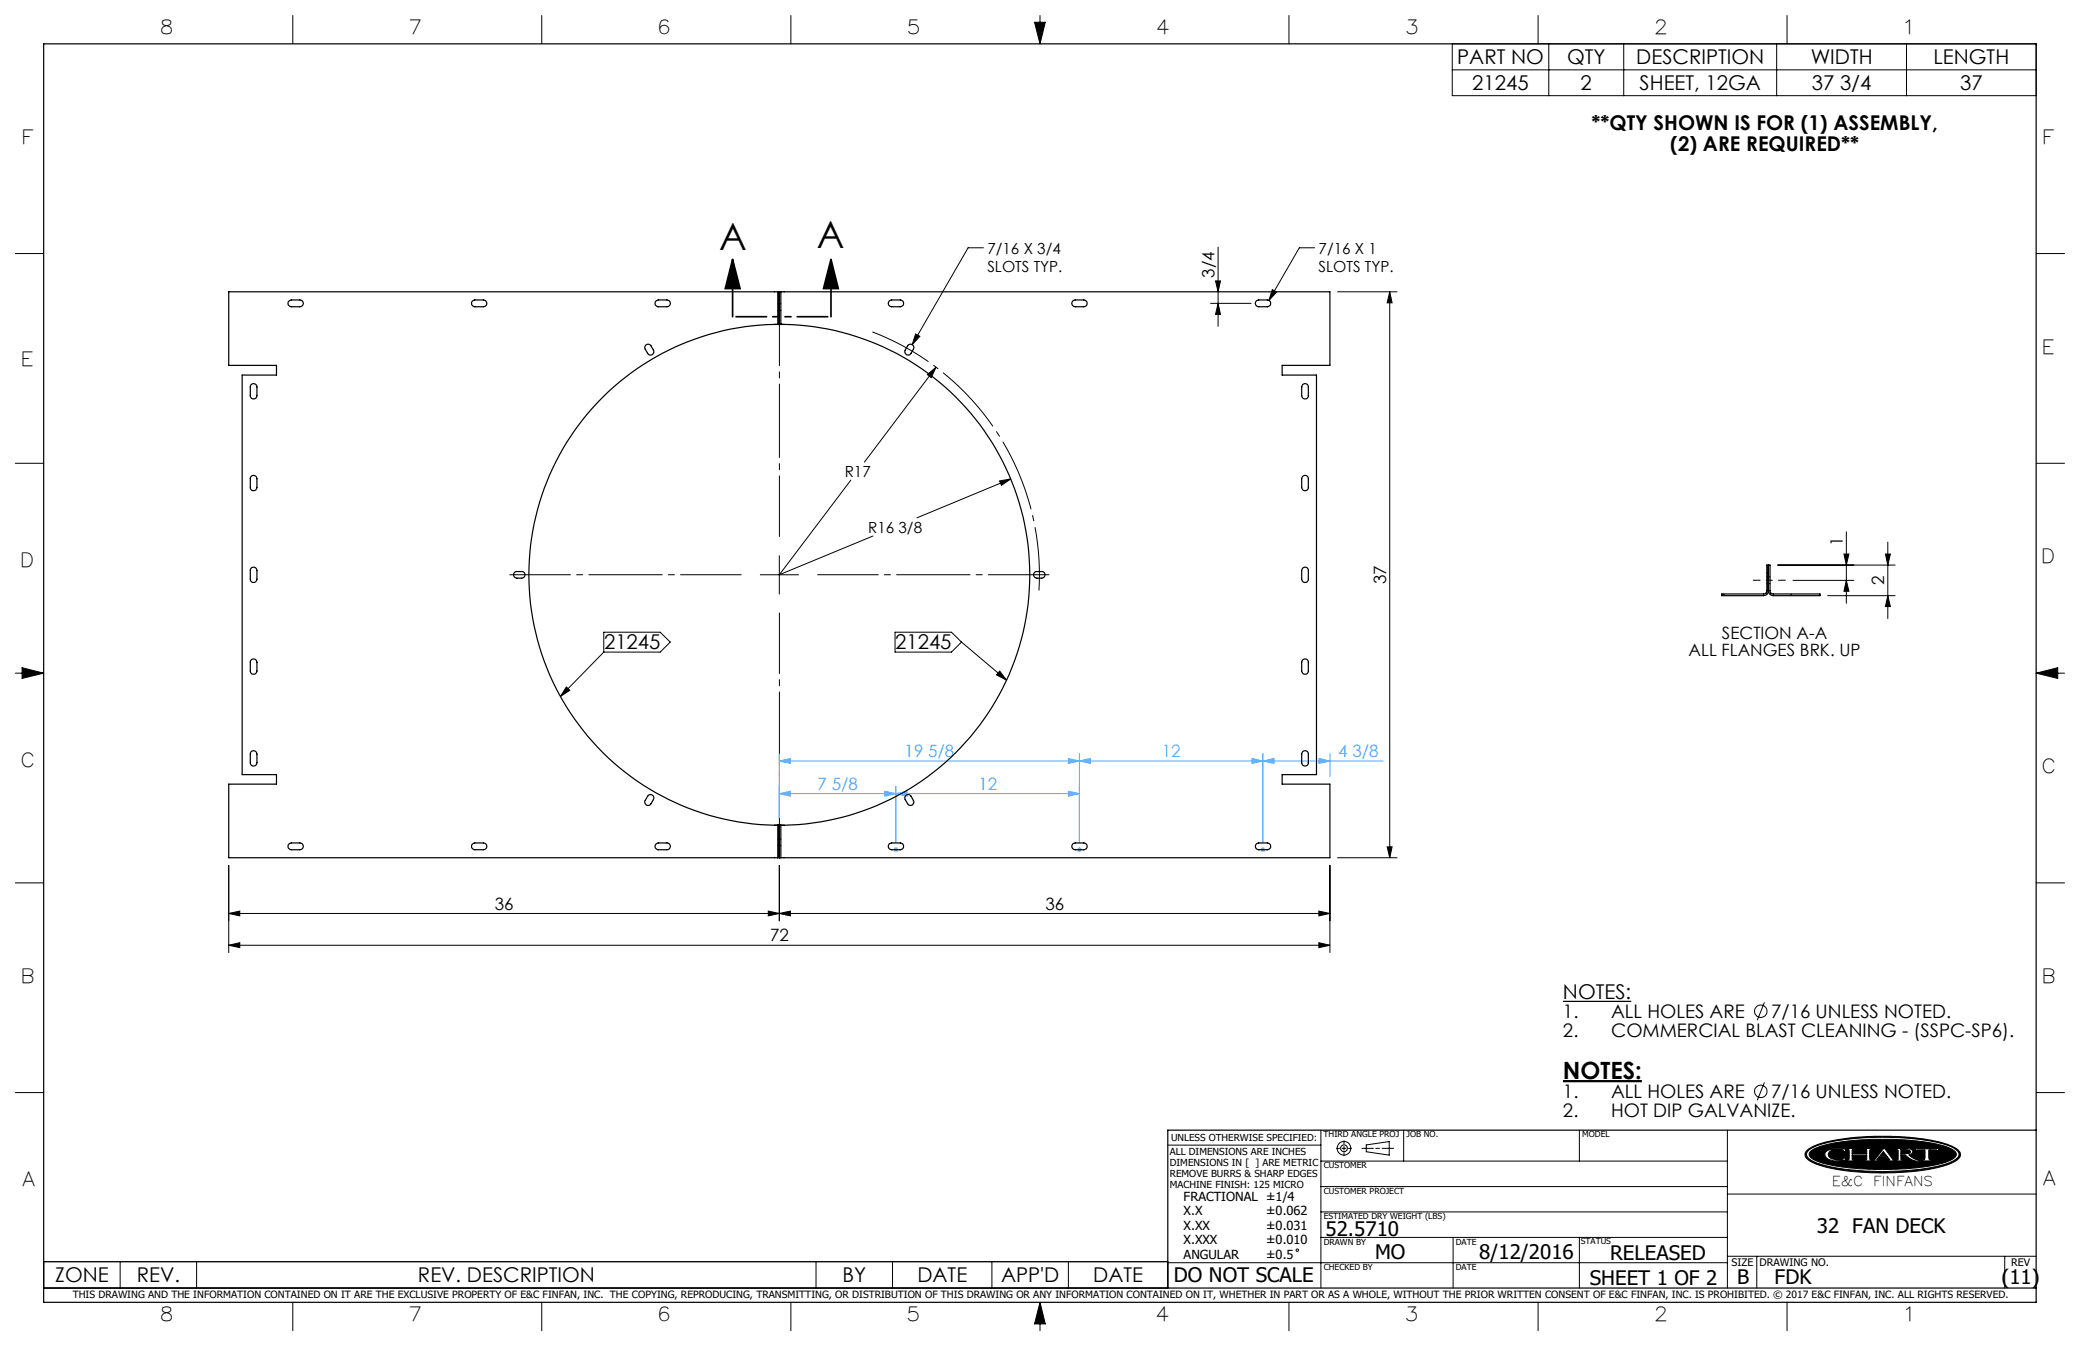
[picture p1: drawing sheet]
<svg xmlns="http://www.w3.org/2000/svg" width="432mm" height="279mm" viewBox="0 0 432 279" stroke-linecap="round" stroke-linejoin="round" font-family="sans-serif">
<g fill="none" stroke="#000" stroke-width=".21">
<path d="M60.8 3.2v5.9M112.5 3.2v5.9M164.2 3.2v5.9M214.8 4.6h2.2l-1.1 4.5zM215.9 3.2v5.9M267.6 3.2v5.9M301.5 9.1h121.2v10.8h-121.2zM301.5 14.5h121.2M319.3 3.2v5.9M321.5 9.1v10.8M337.1 9.1v10.8M368.8 9.1v10.8"/>
<path d="M371 3.2v5.9M395.8 9.1v10.8M3.2 52.6h5.9M204.2 51.4h-3.2l-11.6 20.1M252.3 58.3h1.1l-.5 2.3zM252.9 51.3v16.4M272.9 51.4h-3.2l-6.3 11M422.7 52.6h5.9M190.1 69.3l.9 .5-1.6 1.7zM192.5 77.8l1.8-1.6-1 2.2zM194.3 76.2l-14.8 19.7M251.3 63h8.4"/>
<path d="M252.9 63l.5 2.3h-1.1zM264.1 60.1l.9 .5-1.6 1.8zM277.7 60.6h12.3M288.5 60.6v117.4M288.5 60.6l.5 2.3h-1zM3.2 96.2h5.9M176.6 99.7l-14.8 19.6 19.4-8M207.5 99.8l2.3-.4-1.9 1.4zM209.8 99.4l-19.4 8.1M422.7 96.2h5.9M157.8 119.3h8M161.8 115.4v7.9"/>
<path d="M369 117.3h24.4M382.8 115h1l-.5 2.3zM383.3 110.4v14.8M391.4 115h1l-.5 2.3zM391.9 112.5v15.9M3.2 139.7h5.9M4.6 138.6l4.5 1.1-4.5 1.1zM125.3 131.2h11.8l2 2.1-2 2.1h-11.8zM125.3 135.4l-9 9.2M185.8 131.2h11.7l2.1 2.1-2.1 2.1h-11.7zM199.6 133.3l9.4 7.9M207.5 139.3l1.5 1.9-2.1-1.1z"/>
<path d="M372.2 120.5h12.6M379.4 123.6h14M383.3 120.5l.5 2.2h-1zM391.9 123.6l.5 2.3h-1zM422.7 139.7h5.9M422.7 139.7l4.5-1.1v2.2zM117.6 142.6l.7 .7-2 1.3zM47.5 179.6v18.1M161.8 179.6v11.5M276.1 179.6v18.1M277.7 178h12.3M288 175.8h1l-.5 2.2z"/>
<path d="M3.2 183.3h5.9M47.5 189.6l2.3-.5v1zM47.5 196.2l2.3-.5v1zM47.5 189.6h228.6M47.5 196.2h228.6M159.5 189.1l2.3 .5-2.3 .5zM161.8 189.6l2.3-.5v1zM273.8 189.1l2.3 .5-2.3 .5zM273.8 195.7l2.3 .5-2.3 .5zM422.7 183.3h5.9M366.3 208.1l-1.5 3.7M3.2 226.8h5.9"/>
<path d="M242.4 237.7h31.8M274.2 234.6v32.8M277.4 238.4h.7M278.6 238.4h.8M279 236.8v.7M279 238v.8M279 239.3v.6M279.9 238.4h.7M282.7 238.4h2.4M283.6 237.7l4.8-.7v2.8l-4.8-.7zM285.6 238.4h.8M286.9 238.4h2.4"/>
<path d="M291.4 234.6v6.4M327.9 234.6v6.4M358.6 234.6v32.8M366.3 224.7l-1.5 3.7M375.3 238.7a16.2 16.2 0 0 1 7.4-2.3 55.4 55.4 0 0 1 21.3 1.1l1.4 .6a1.73 1.73 0 0 1 1.5 2 7.1 7.1 0 0 1-4.3 2.2 56 56 0 0 1-24.6-.3 5 5 0 0 1-3.2-2l-.1-.1a1.17 1.17 0 0 1 .6-1.2zM375.4 238.9a12.8 12.8 0 0 1 6.4-2.2 59.4 59.4 0 0 1 21.7 .8 4.5 4.5 0 0 1 3.1 1.9 1.7 1.7 0 0 1-1.3 1.7 34.9 34.9 0 0 1-12.8 2l-2.2 .1a39.2 39.2 0 0 1-13.6-2l-.7-.3a1.2 1.2 0 0 1-.6-2zM375.8 239a15.4 15.4 0 0 1 7.6-2.1l3.6-.3 3.3-.1a44.5 44.5 0 0 1 14.2 1.7l.8 .4a1.03 1.03 0 0 1 .8 1 1.03 1.03 0 0 1-.8 1 25.5 25.5 0 0 1-9.5 2l-7.7 .1a33.6 33.6 0 0 1-11.3-1.9l-.8-.5a.79 .79 0 0 1-.2-1.3zM379 239.1a5 5 0 0 1 3.5-.6h.7v.2l-.2 .4-.6-.4a3.1 3.1 0 0 0-2.7 .4l-.2 .5 .2 .5a3.1 3.1 0 0 0 2.8 .5l.4-.3h.3l-.2 .5-.7 .1a3.6 3.6 0 0 1-3.3-.8l-.2-.6zM383.5 238.4h1.6v.2l-.6 .1v.8h3v-.8l-.5-.1v-.2h1.5v.2l-.3 .1-.1 .4 .1 1.5v.1l.3 .1v.2h-1.5v-.2h.4l.1-.2v-.8h-3v.8l.6 .2v.2h-1.6v-.2l.3-.1 .1-.1v-1.5v-.4l-.4-.1zM391 239l.6 .9h-1.3zM391 238.4h.3l1.7 2.3 .5 .1v.2h-1.6v-.2l.4-.1-.5-.6h-1.7l-.5 .7h.6v.2h-1.5v-.2l.5-.1zM393.6 238.4h2.3l.9 .2 .3 .4-.2 .5-.7 .2 1.2 .9 1.1 .2v.2a4.2 4.2 0 0 1-2.9-1.1l-1-.1v.9l.6 .1v.2h-1.6v-.2h.3l.2-.2v-1.8l-.5-.2z"/>
<path d="M394.6 238.6l1.8 .2 .2 .3-.2 .3-1.8 .1zM397.9 238.3l1 .2 3.7-.1-.3 .5h-.2l-.1-.2h-1.6l.1 1.9 .6 .2v.2h-2.2v-.2l.7-.2v-1.8l-1.6-.1-.2 .2h-.3zM402.1 238.9h.1M422.7 226.8h5.9M274.2 256.9h84.4M274.2 251.6h84.4M274.2 246.3h84.4M274.2 241h84.4M301.7 256.9v10.5M327.9 256.9v10.5M358.6 247.9h64.1M9.1 261.9h233.3v5.5h-233.3z"/>
<path d="M24.9 261.9v5.5M40.8 261.9v5.5M60.8 270.3v5.9M112.5 270.3v5.9M164.2 270.3v5.9M169.4 261.9v5.5M185.3 261.9v5.5M205.9 261.9v5.5M215.9 270.3v5.9M215.9 270.3l1.1 4.5h-2.2zM221.8 261.9v5.5M242.4 262.1h116.2"/>
<path d="M267.6 270.3v5.9M319.3 270.3v5.9M358.6 260.8h64.1M364.7 260.8v6.6M371 270.3v5.9M416.2 260.8v6.6"/>
<circle cx="365.5" cy="209.9" r="1.29"/>
<circle cx="279" cy="238.4" r=".71"/>
<circle cx="279" cy="238.4" r="1.41"/>
<circle cx="365.5" cy="226.6" r="1.29"/>
<circle cx="269.3" cy="259.5" r=".25"/>
</g>
<path d="M9.1 9.1h413.6v261.2h-413.6zM422.7 234.6h-180.3v32.8M9.1 267.4h413.6" fill="none" stroke="#000" stroke-width=".25"/>
<g fill="#000">
<path d="M383.5 238.4v.2h.3l.1 .2v1.8l-.1 .1-.3 .1v.2h1.6v-.2l-.6-.2v-.8h3v.9l-.5 .1v.2h1.5v-.2l-.3-.1-.1-.2v-1.6l.1-.3h.3v-.2h-1.5v.2l.5 .1v.8h-3v-.8l.6-.1v-.2zM391 238.4l-1.8 2.3-.5 .1v.2h1.5v-.2h-.6l.5-.7h1.7l.5 .6-.4 .1v.2h1.6v-.2l-.5-.1-1.7-2.3zM393.6 238.4v.2l.5 .2v1.8l-.2 .2h-.3v.2h1.6v-.2l-.6-.1v-.9l1.1 .1a3.2 3.2 0 0 0 2.8 1.1v-.2a3.4 3.4 0 0 1-2.3-1.1 .68 .68 0 0 0 .8-.2 .68 .68 0 0 0 0-.8l-.7-.3zM397.9 238.3l-.4 .6h.3l.2-.2 1.6 .1v1.8l-.2 .2h-.5v.2h2.2v-.2h-.5l-.2-.3v-1.7l1.6-.1 .1 .2h.2l.3-.5-4 .1zM375.8 239a14 14 0 0 1 6.9-2l6.1-.5h5l4.8 .4a16.3 16.3 0 0 1 7.2 2 .96 .96 0 0 1-.4 1.7 24.9 24.9 0 0 1-10.1 2l-6.5 .1-3.8-.2a21.2 21.2 0 0 1-8.8-2l-.4-.3-.2-.5zM379.1 239a1.04 1.04 0 0 0 .7 1.7 7 7 0 0 0 3.2 .1l.2-.5h-.3l-.5 .4a2.56 2.56 0 0 1-2.8-.8 1.28 1.28 0 0 1 1.4-1.3h.2a1.49 1.49 0 0 1 1.4 .2l.4 .3 .2-.6h-.6a4.7 4.7 0 0 0-3.5 .5zM375.3 238.7a19 19 0 0 1 8.8-2.5l4.1-.3h4.8a33.1 33.1 0 0 1 12.7 2.3l.2 .1a1.36 1.36 0 0 1 .9 2 9.1 9.1 0 0 1-5.1 2.2l-.4 .1a58.1 58.1 0 0 1-23.1-.6 5.6 5.6 0 0 1-3.4-1.9v-.8zM375.3 238.9a1.14 1.14 0 0 0 .6 1.9 24.5 24.5 0 0 0 9.8 2.2l4.1 .2 3.7-.1a33.7 33.7 0 0 0 11.9-2.1l.4-.2a1.19 1.19 0 0 0 .9-1.2 1.19 1.19 0 0 0-.9-1.1 21.6 21.6 0 0 0-8.8-2.1l-5.1-.3-4.7 .1a30.2 30.2 0 0 0-11.1 2.1z" fill-rule="evenodd"/>
<path d="M215.9 270.3l-1.1 4.5h2.2zM214.8 4.6h2.2l-1.1 4.5zM4.6 138.6l4.5 1.1-4.5 1.1zM422.7 139.7l4.5-1.1v2.2zM391 239l-.7 .9h1.3zM394.6 238.6v.9l1.7-.1a.38 .38 0 0 0 .3-.4 .38 .38 0 0 0-.5-.3z" fill-rule="evenodd"/>
</g>
<path d="M324.5 224.4h16.4" fill="none" stroke="#000" stroke-width=".46"/>
<path d="M324.5 207.9h14.1" fill="none" stroke="#000" stroke-width=".26"/>
<path d="M152.1 53.8l1.5 6.1h-3zM152.1 53.8v12M172.5 53.8l1.5 6.1h-3zM172.5 53.8v12" fill="none" stroke="#000" stroke-width=".35"/>
<path d="M215.7 122.6a54 54 0 0 0-34.6-53.7" fill="none" stroke="#000" stroke-width=".21" stroke-dasharray="15.2 1.3 1.3 1.3" stroke-dashoffset="2" stroke-linecap="butt"/>
<g fill="none" stroke="#53a9ff" stroke-width=".21">
<path d="M161.8 158l2.3-.6v1.1zM161.8 158h125.4M161.8 156.5v13.2M221.8 157.4l2.3 .6-2.3 .5zM224.1 158l2.3-.6v1.1zM224.1 156.5v18.3M259.9 157.4l2.3 .6-2.3 .5zM262.2 158l2.3-.6v1.1zM262.2 156.5v18.3M273.8 157.4l2.3 .6-2.3 .5zM276.1 156.5v4.7M161.8 164.7l2.3-.4v1z"/>
<path d="M161.8 164.7h62.3M183.7 164.3l2.3 .4-2.3 .6zM185.5 176.4h1M185.6 176l.7 .7M186 164.7l2.3-.4v1zM186 163.2v11.6M186 175.9v1M186.3 176l-.7 .7M221.8 164.3l2.3 .4-2.3 .6zM223.6 176.4h1M223.7 176l.7 .7M224.1 175.9v1"/>
<path d="M224.4 176l-.7 .7M261.7 176.4h1M261.8 176l.7 .7M262.2 175.9v1M262.5 176l-.7 .7"/>
</g>
<path d="M364 120.4h6.6" fill="none" stroke="#000" stroke-width=".21" stroke-dasharray="15.2 1.3 1.3 1.3" stroke-dashoffset="13.8"/>
<path d="M153.9 119.3h-48.1M161.8 111.4v-48.1M169.7 119.3h48.1M161.8 127.2v48.1" fill="none" stroke="#000" stroke-width=".21" stroke-dasharray="15.2 1.3 1.3 1.3" stroke-dashoffset="2.7"/>
<path d="M172.5 65.7h-20.4" fill="none" stroke="#000" stroke-width=".35" stroke-dasharray="6.3 1.3 1.3 1.3 1.3 1.3" stroke-dashoffset="-.7"/>
<g fill="#000">
<path d="M192.5 77.8l1.8-1.6-1 2.2z"/>
<path d="M172.5 53.8l1.5 6.1h-3zM152.1 53.8l1.5 6.1h-3z"/>
<path d="M207.5 139.3l1.5 1.9-2.1-1.1zM117.6 142.6l.7 .7-2 1.3z"/>
</g>
<g fill="#53a9ff">
<path d="M259.9 157.4l2.3 .6-2.3 .5zM224.1 158l2.3-.6v1.1zM221.8 157.4l2.3 .6-2.3 .5zM161.8 158l2.3-.6v1.1zM183.7 164.3l2.3 .4-2.3 .6zM161.8 164.7l2.3-.4v1z"/>
<path d="M262.2 158l2.3-.6v1.1zM273.8 157.4l2.3 .6-2.3 .5z"/>
<path d="M221.8 164.3l2.3 .4-2.3 .6zM186 164.7l2.3-.4v1z"/>
</g>
<g fill="#000">
<path d="M264.1 60.1l-.7 2.3 1.6-1.8zM207.5 99.8l.4 1 1.9-1.4zM190.1 69.3l-.7 2.2 1.6-1.7z"/>
<path d="M382.8 115h1l-.5 2.3zM383.3 120.5l.5 2.2h-1zM391.4 115h1l-.5 2.3zM391.9 123.6l.5 2.3h-1z"/>
<path d="M288 175.8h1l-.5 2.2zM288.5 60.6l.5 2.3h-1zM252.9 63l.5 2.3h-1.1zM252.3 58.3h1.1l-.5 2.3z"/>
<path d="M159.5 189.1l2.3 .5-2.3 .5zM47.5 189.6l2.3-.5v1z"/>
<path d="M161.8 189.6l2.3-.5v1zM273.8 189.1l2.3 .5-2.3 .5zM47.5 196.2l2.3-.5v1zM273.8 195.7l2.3 .5-2.3 .5z"/>
</g>
<g fill="none" stroke="#000" stroke-width=".25">
<path d="M52.1 79.8a.71 .71 0 0 1 .8-.1 .71 .71 0 0 1 .4 .6v1.8a.69 .69 0 0 1-.6 .7 .69 .69 0 0 1-.7-.7v-1.9zM60 62.5l.5-.2h1.8a.71 .71 0 0 1 .7 .7 .71 .71 0 0 1-.7 .7h-1.8a.69 .69 0 0 1-.7-.5 .69 .69 0 0 1 .2-.7zM98.1 62.5l.5-.2h1.8a.71 .71 0 0 1 .7 .7 .71 .71 0 0 1-.7 .7h-1.8a.69 .69 0 0 1-.7-.5 .69 .69 0 0 1 .2-.7zM134.1 71.6l.4-.2 .4 .1 .7 1.2a.69 .69 0 0 1-.2 .9 .69 .69 0 0 1-1-.3l-.5-1zM136.1 62.6l.6-.3h1.8a.71 .71 0 0 1 .7 .7 .71 .71 0 0 1-.7 .7h-1.8a.71 .71 0 0 1-.6-1.1zM160.8 67.3h.7M160.8 67.3a52 52 0 0 0-51 52 52 52 0 0 0 51 52M161.5 60.6h-114v15.2h9.9v2.1h-7.1v82.9h7.1v2h-9.9v15.2h114M161.5 60.6h.6M161.5 60.6v6.7M161.8 60.6v6.7h-1M161.8 67.3h1"/>
<path d="M162.1 60.6h114v15.2h-9.9v2.1h7.1v82.9h-7.1v2h9.9v15.2h-114M162.1 60.6v6.7h-.6M162.1 67.3h.1M162.1 67.3h.7M162.8 67.3a52 52 0 0 1 51 52 52 52 0 0 1-51 52M184.6 62.5l.5-.2h1.8a.71 .71 0 0 1 .7 .7 .71 .71 0 0 1-.7 .7h-1.8a.71 .71 0 0 1-.6-.5 .71 .71 0 0 1 .1-.7zM188.5 71.6a.7 .7 0 0 1 .9 0 .7 .7 0 0 1 .2 .9l-.5 .8a.69 .69 0 0 1-.9 .3 .69 .69 0 0 1-.3-.9zM222.7 62.5l.5-.2h1.8a.71 .71 0 0 1 .7 .7 .71 .71 0 0 1-.7 .7h-1.8a.71 .71 0 0 1-.6-.5 .71 .71 0 0 1 .1-.7zM260.8 62.5l.5-.2h1.8a.71 .71 0 0 1 .7 .7 .71 .71 0 0 1-.7 .7h-1.8a.71 .71 0 0 1-.6-.5 .71 .71 0 0 1 .1-.7zM270.4 79.8a.68 .68 0 0 1 .8-.1 .68 .68 0 0 1 .4 .6v1.8a.69 .69 0 0 1-.7 .7 .69 .69 0 0 1-.7-.7v-1.8zM52.1 98.9a.71 .71 0 0 1 .8-.2 .71 .71 0 0 1 .4 .7v1.8a.69 .69 0 0 1-.6 .6 .69 .69 0 0 1-.7-.6v-2zM270.4 98.9a.68 .68 0 0 1 .8-.2 .68 .68 0 0 1 .4 .7v1.8a.69 .69 0 0 1-.7 .6 .69 .69 0 0 1-.7-.6v-1.8z"/>
<path d="M52.1 117.9a.71 .71 0 0 1 .8-.1 .71 .71 0 0 1 .4 .6v1.8a.69 .69 0 0 1-.6 .7 .69 .69 0 0 1-.7-.7v-1.9zM106.8 118.8l.3-.2h1.2a.69 .69 0 0 1 .7 .7 .69 .69 0 0 1-.7 .7h-1a.71 .71 0 0 1-.6-.4 .71 .71 0 0 1 .1-.8zM214.8 118.8l.3-.2h1.2a.69 .69 0 0 1 .7 .7 .69 .69 0 0 1-.7 .7h-1a.71 .71 0 0 1-.7-.4 .71 .71 0 0 1 .2-.8zM270.4 117.9a.68 .68 0 0 1 .8-.1 .68 .68 0 0 1 .4 .6v1.8a.69 .69 0 0 1-.7 .7 .69 .69 0 0 1-.7-.7v-1.8zM367.1 117.3v5.3M52.1 137a.71 .71 0 0 1 .8-.2 .71 .71 0 0 1 .4 .7v1.8a.69 .69 0 0 1-.6 .6 .69 .69 0 0 1-.7-.6v-2zM270.4 137a.68 .68 0 0 1 .8-.2 .68 .68 0 0 1 .4 .7v1.8a.69 .69 0 0 1-.7 .6 .69 .69 0 0 1-.7-.6v-1.8zM357.4 123.3h8.7a.66 .66 0 0 0 .7-.7v-5.3h.7v5.3a.61 .61 0 0 0 .6 .7h9.7v.3h-9.7a1.09 1.09 0 0 1-1-1 1.02 1.02 0 0 1-1 1h-8.7zM52.1 156a.71 .71 0 0 1 .8-.1 .71 .71 0 0 1 .4 .6v1.8a.69 .69 0 0 1-.6 .7 .69 .69 0 0 1-.7-.7v-1.9zM270.4 156a.68 .68 0 0 1 .8-.1 .68 .68 0 0 1 .4 .6v1.8a.69 .69 0 0 1-.7 .7 .69 .69 0 0 1-.7-.7v-1.8zM60 175.2l.5-.2h1.8a.71 .71 0 0 1 .7 .7 .71 .71 0 0 1-.7 .7h-1.8a.69 .69 0 0 1-.7-.5 .69 .69 0 0 1 .2-.7zM98.1 175.2l.5-.2h1.8a.71 .71 0 0 1 .7 .7 .71 .71 0 0 1-.7 .7h-1.8a.69 .69 0 0 1-.7-.5 .69 .69 0 0 1 .2-.7z"/>
<path d="M134.5 165.1a.7 .7 0 0 1 1 0 .7 .7 0 0 1 .1 .9l-.5 .8a.69 .69 0 0 1-.9 .3 .69 .69 0 0 1-.3-.9zM136.1 175.3l.6-.3h1.8a.71 .71 0 0 1 .7 .7 .71 .71 0 0 1-.7 .7h-1.8a.71 .71 0 0 1-.6-1.1zM160.8 171.3h.6M160.8 171.3h.9M161.4 171.3h.1M161.5 178h.6M161.8 171.3h1M161.8 171.3v6.7M162.1 171.3h.7M162.1 171.3v6.7M162.1 171.3h-.6v6.7M184.6 175.2l.5-.2h1.8a.71 .71 0 0 1 .7 .7 .71 .71 0 0 1-.7 .7h-1.8a.71 .71 0 0 1-.6-.4 .71 .71 0 0 1 .1-.8z"/>
<path d="M188 165.1l.5-.2 .4 .1 .7 1.2a.69 .69 0 0 1-.2 .9 .69 .69 0 0 1-1-.3l-.5-1zM222.7 175.2l.5-.2h1.8a.71 .71 0 0 1 .7 .7 .71 .71 0 0 1-.7 .7h-1.8a.71 .71 0 0 1-.6-.4 .71 .71 0 0 1 .1-.8zM260.8 175.2l.5-.2h1.8a.71 .71 0 0 1 .7 .7 .71 .71 0 0 1-.7 .7h-1.8a.71 .71 0 0 1-.6-.4 .71 .71 0 0 1 .1-.8z"/>
</g>
<g fill="none" stroke="#000" stroke-width=".21" stroke-dasharray="1.3 .6">
<path d="M161.5 64.4h.3M161.8 64.4h.3M161.8 63h-.3M162.1 63h-.3M162.1 67.3h-.3M367.1 119.8h-.3M367.5 119.8h-.4M366.8 121.1h.3M367.1 121.1h.4M161.5 171.3h.3M161.5 175.6h.3M161.8 175.6h.3"/>
<path d="M161.8 174.2h-.3M162.1 174.2h-.3"/>
</g>
<path d="M366.8 118.8l.3 .3M357.8 123.3l.3 .3M366.6 123.1l.2 .2M367.6 123.1l-.2 .2M371.9 123.3l-.3 .3" fill="none" stroke="#000" stroke-width=".21"/>
<g font-size="7.8">
<text x="149.3" y="51.9">A</text>
<text x="169.6" y="51.6">A</text>
</g>
<text font-size="4.9" x="324.5" y="223.9">NOTES:</text>
<g font-size="4.2">
<text x="302.5" y="13.3">PART NO</text>
<text x="325.3" y="13.3">QTY</text>
<text x="339.7" y="13.3">DESCRIPTION</text>
<text x="375.9" y="13.3">WIDTH</text>
<text x="401.4" y="13.3">LENGTH</text>
<text x="305.6" y="18.7">21245</text>
<text x="328.1" y="18.7">2</text>
<text x="340.4" y="18.7">SHEET, 12GA</text>
<text x="376.1" y="18.7">37 3/4</text>
<text x="406.9" y="18.7">37</text>
<text x="330.4" y="27">**QTY SHOWN IS FOR (1) ASSEMBLY,</text>
<text x="346.8" y="31.2">(2) ARE REQUIRED**</text>
<text x="125.4" y="134.8">21245</text>
<text x="185.8" y="134.8">21245</text>
<text x="324.5" y="207.4">NOTES:</text>
<text x="275.2" y="256.5">52.5710</text>
<text x="377.2" y="255.9">32 FAN DECK</text>
<text x="285.5" y="261.4">MO</text>
<text x="307.1" y="261.3">8/12/2016</text>
<text x="334.3" y="261.6">RELEASED</text>
<text x="11.5" y="266.2">ZONE</text>
<text x="28.4" y="266.2">REV.</text>
<text x="86.8" y="266.2">REV. DESCRIPTION</text>
<text x="174.9" y="266.2">BY</text>
<text x="190.4" y="266.2">DATE</text>
<text x="207.8" y="266.2">APP'D</text>
<text x="227" y="266.2">DATE</text>
<text x="243.7" y="266.1">DO NOT SCALE</text>
<text x="330" y="266.7">SHEET 1 OF 2</text>
<text x="360.6" y="266.5">B</text>
<text x="368.4" y="266.6">FDK</text>
<text x="415.5" y="266.5">(11)</text>
</g>
<g font-size="4">
<text x="33.6" y="7.1">8</text>
<text x="85.2" y="7.1">7</text>
<text x="137" y="7.1">6</text>
<text x="188.6" y="7.1">5</text>
<text x="240.3" y="7.1">4</text>
<text x="292.1" y="7.1">3</text>
<text x="343.8" y="7.1">2</text>
<text x="395.7" y="7.1">1</text>
<text x="4.9" y="29.8">F</text>
<text x="424.5" y="29.9">F</text>
<text x="4.8" y="76">E</text>
<text x="424.3" y="73.5">E</text>
<text x="4.7" y="117.7">D</text>
<text x="424.2" y="116.9">D</text>
<text x="4.7" y="159.3">C</text>
<text x="424.2" y="160.4">C</text>
<text x="4.8" y="204">B</text>
<text x="424.3" y="204">B</text>
<text x="4.8" y="246.1">A</text>
<text x="424.3" y="246">A</text>
<text x="33.6" y="274.3">8</text>
<text x="85.2" y="274.3">7</text>
<text x="137" y="274.3">6</text>
<text x="188.6" y="274.3">5</text>
<text x="240.3" y="274.3">4</text>
<text x="292.1" y="274.3">3</text>
<text x="343.8" y="274.3">2</text>
<text x="395.8" y="274.3">1</text>
</g>
<g font-size="3.9">
<text x="324.5" y="211.4">1.</text>
<text x="324.5" y="215.2">2.</text>
<text x="334.5" y="215.2">COMMERCIAL BLAST CLEANING - (SSPC-SP6).</text>
<text x="334.5" y="211.4">ALL HOLES ARE</text>
<text x="367.7" y="211.4">7/16 UNLESS NOTED.</text>
<text x="324.5" y="228">1.</text>
<text x="334.5" y="228">ALL HOLES ARE</text>
<text x="367.7" y="228">7/16 UNLESS NOTED.</text>
<text x="324.5" y="231.9">2.</text>
<text x="334.5" y="231.9">HOT DIP GALVANIZE.</text>
</g>
<g font-size="3.5">
<text x="252.1" y="57.7" transform="rotate(-90 252.1 57.7)">3/4</text>
<text x="382.6" y="113.3" transform="rotate(-90 382.6 113.3)">1</text>
<text x="287.7" y="121.3" transform="rotate(-90 287.7 121.3)">37</text>
<text x="391.2" y="121.4" transform="rotate(-90 391.2 121.4)">2</text>
<text x="350.6" y="136.3">ALL FLANGES BRK. UP</text>
<text x="357.5" y="132.7">SECTION A-A</text>
<text x="102.7" y="188.8">36</text>
<text x="217" y="188.8">36</text>
<text x="159.8" y="195.4">72</text>
</g>
<g font-size="3.5" fill="#53a9ff">
<text x="187.8" y="157.2">19 5/8</text>
<text x="241.2" y="157.2">12</text>
<text x="277.8" y="157.2">4 3/8</text>
<text x="169.7" y="164">7 5/8</text>
<text x="203.1" y="164">12</text>
</g>
<g font-size="3.2">
<text x="205" y="52.6">7/16 X 3/4</text>
<text x="273.7" y="52.6">7/16 X 1</text>
<text x="205" y="56.4">SLOTS TYP.</text>
<text x="273.7" y="56.4">SLOTS TYP.</text>
<text x="175.4" y="98.9">R17</text>
<text x="180.2" y="110.6">R16 3/8</text>
</g>
<g font-size="2.8">
<text x="380.3" y="246.2">E&amp;C</text>
<text x="388.9" y="246.2">FINFANS</text>
</g>
<g font-size="2.6">
<text x="245.7" y="249.3">FRACTIONAL ±1/4</text>
<text x="245.7" y="252.3">X.X</text>
<text x="245.7" y="255.3">X.XX</text>
<text x="262.9" y="252.3">±0.062</text>
<text x="262.9" y="255.3">±0.031</text>
<text x="245.7" y="258.3">X.XXX</text>
<text x="245.7" y="261.3">ANGULAR</text>
<text x="262.9" y="258.3">±0.010</text>
<text x="262.9" y="261.3">±0.5</text>
</g>
<g font-size="2.2">
<text x="359.5" y="262.8">SIZE</text>
<text x="365.3" y="262.7">DRAWING NO.</text>
<text x="417.5" y="262.8">REV</text>
</g>
<text font-size="2.1" x="15.1" y="269.4">THIS DRAWING AND THE INFORMATION CONTAINED ON IT ARE THE EXCLUSIVE PROPERTY OF E&amp;C FINFAN, INC. THE COPYING, REPRODUCING, TRANSMITTING, OR DISTRIBUTION OF THIS DRAWING OR ANY INFORMATION CONTAINED ON IT, WHETHER IN PART OR AS A WHOLE, WITHOUT THE PRIOR WRITTEN CONSENT OF E&amp;C FINFAN, INC. IS PROHIBITED. © 2017 E&amp;C FINFAN, INC. ALL RIGHTS RESERVED.</text>
<g font-size="2">
<text x="242.9" y="239.8">ALL DIMENSIONS ARE INCHES</text>
<text x="243.1" y="236.8">UNLESS OTHERWISE SPECIFIED:</text>
<text x="242.9" y="242.1">DIMENSIONS IN [ ] ARE METRIC</text>
<text x="242.9" y="244.4">REMOVE BURRS &amp; SHARP EDGES</text>
<text x="242.9" y="246.7">MACHINE FINISH: 125 MICRO</text>
</g>
<g font-size="1.7">
<text x="274.8" y="236.1">THIRD ANGLE PROJ</text>
<text x="292" y="236.1">JOB NO.</text>
<text x="328.5" y="236.1">MODEL</text>
<text x="274.8" y="242.5">CUSTOMER</text>
<text x="274.8" y="247.8">CUSTOMER PROJECT</text>
<text x="274.8" y="253.1">ESTIMATED DRY WEIGHT (LBS)</text>
<text x="274.8" y="258.3">DRAWN BY</text>
<text x="274.8" y="263.6">CHECKED BY</text>
<text x="302.2" y="263.6">DATE</text>
<text x="302.2" y="258.3">DATE</text>
<text x="328.2" y="258.3">STATUS</text>
</g>
</svg>
